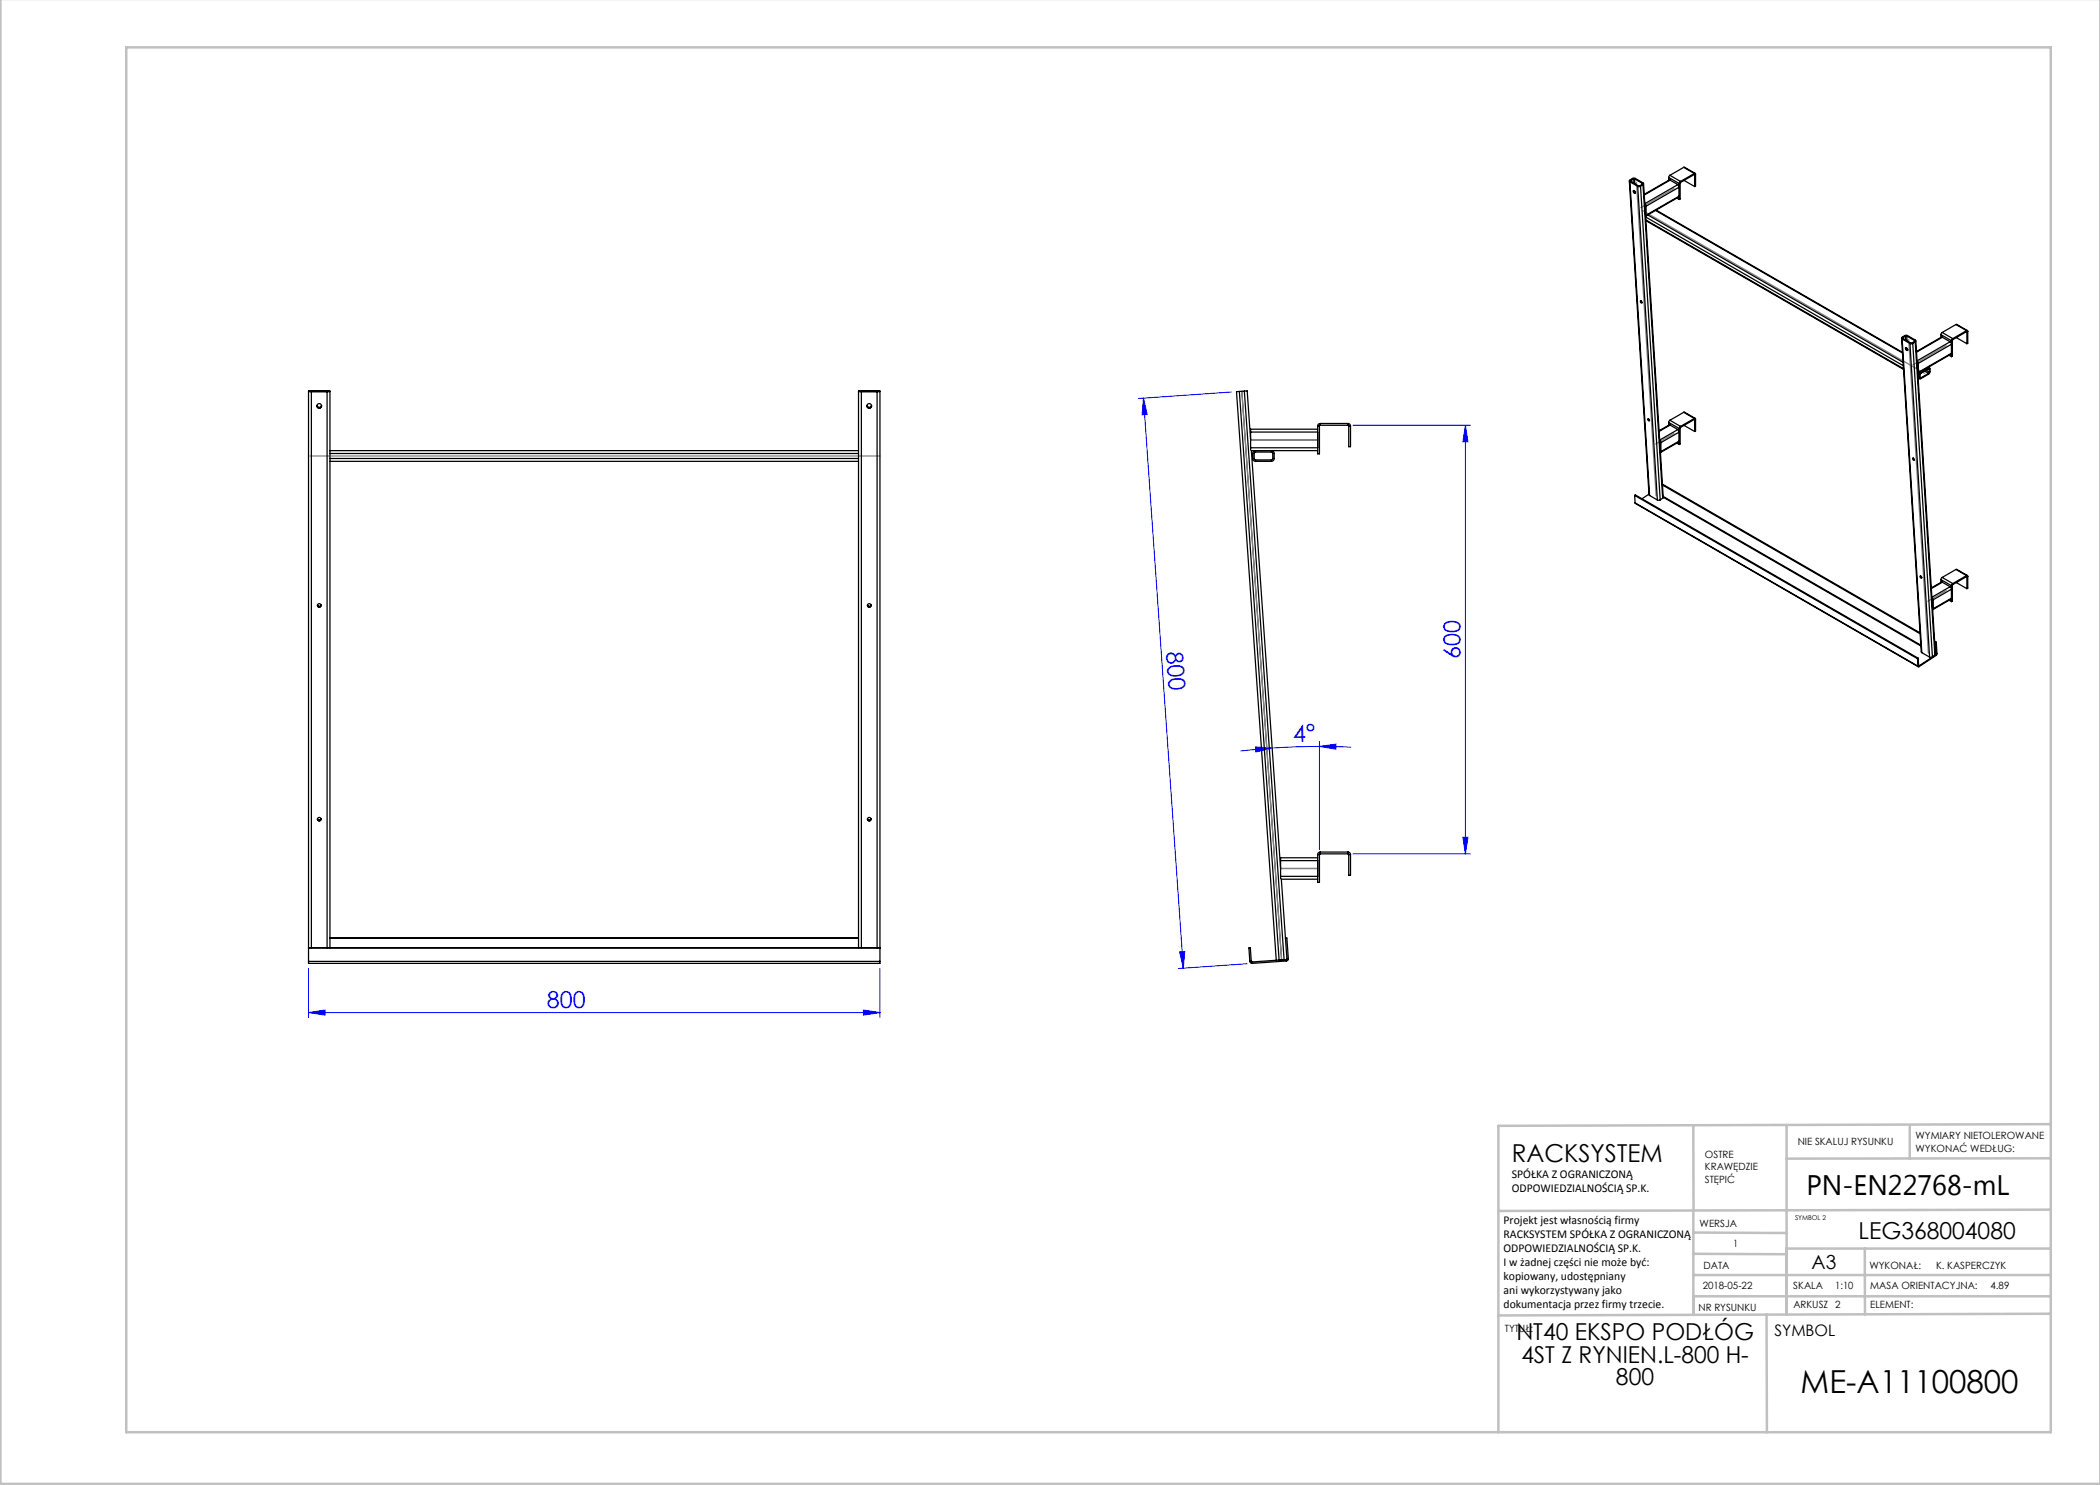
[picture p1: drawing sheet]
<svg xmlns="http://www.w3.org/2000/svg" width="420mm" height="297mm" viewBox="0 0 420 297" stroke-linecap="round" stroke-linejoin="round" font-family="sans-serif">
<g fill="none" stroke="#00f" stroke-width=".2">
<path d="M228.7 79.6l8 114M228.7 79.6l.7 3.3-1 .1zM246.3 78.4l-18.6 1.3M270.6 85.1h23.5M293.1 85.1v85.7M293.1 85.1l.5 3.3h-1zM251.1 149.4l3.3 .2-3.2 .8zM254.4 149.6l-6.3 .6M263.9 149.3l3.3-.5v1zM263.9 149.3l-9.5 .3M263.9 149.3l6.3 .1M263.9 148.3v21.6"/>
<path d="M270.6 170.8h23.5M292.6 167.5h1l-.5 3.3zM61.7 193.7v9.8M176 193.7v9.8M235.9 190.4l1-.1-.2 3.3zM249.4 192.7l-13.7 1M61.7 202.5l3.3-.5v1zM61.7 202.5h114.3M172.7 202l3.3 .5-3.3 .5z"/>
</g>
<g fill="none" stroke="#c0c0c0" stroke-width=".5">
<path d="M.1 -.1v296.9h419.9M25.2 9.5h385v276.9h-385zM338.7 225.2v16.9M357.3 225v37.9M382 225.4v6.3M410.1 224.8l-110.4 .4v61.2M410.1 231.7h-52.8M338.7 259.3h71.5M338.7 255h71.5M338.7 250.8l18.6 .1M338.7 246.5l18.6 .1M338.7 242.1v20.9"/>
<path d="M373 249.7v13.2M410.1 241.9l-110.4 .3M410.2 249.7h-52.9v13.2M353.3 262.9l.1 23.5M410.2 262.7l-110.5 .4"/>
</g>
<path d="M327.3 36.5l3.9 62.7M334.8 37.7l-6.6 3.8M328.5 42.1l56.4 32.6M248.4 78.3l7.9 113.7M381.7 67.9l4 62.7M389.2 69.1l-6.6 3.9M62 91.2h114M250.1 88h13.4M334.8 86.7l-3.7 2.1M389.2 118.1l-3.6 2.1M256.1 173.7h7.4" fill="none" stroke="#808080" stroke-width=".25"/>
<g fill="#00f">
<path d="M235.9 190.4l1-.1-.2 3.3zM228.7 79.6l.7 3.3-1 .1z"/>
<path d="M61.7 202.5l3.3-.5v1zM172.7 202l3.3 .5-3.3 .5z"/>
<path d="M263.9 149.3l3.3-.5v1zM251.1 149.4l3.3 .2-3.2 .8z"/>
<path d="M292.6 167.5h1l-.5 3.3zM293.1 85.1l.5 3.3h-1z"/>
</g>
<g fill="none" stroke="#000" stroke-width=".25">
<path d="M325.9 36.2l3.9 62.7 .1 .2M326 36.4l-.1-.3 .6-.4 .4-.1 1.7 1v.3M326 36.4l1.5 .9M326 36.4l3.9 62.7M326.1 36.1v.2l1.6 .9 .8-.4M326.1 36.1v.2M326.6 35.8l-.5 .3M326.6 35.8l.1 .8M326.6 38.2a.3 .3 0 0 1 .4 .1 .3 .3 0 0 1-.1 .4l-.2-.3zM326.8 38.1l.3 .5v-.2M326.9 35.8h-.3M326.9 35.8l1.6 .9"/>
<path d="M326.9 35.8l.1 1M327.5 37.3l4 62.7M328.1 37.2l-.6 .1M328.1 37.2l3.9 62.8M328.5 36.7v.1M328.6 36.9l-.5 .3M328.6 36.9l3.9 62.7M328.7 36.7l3.9 62.8M333.7 35.5l2.2 1.2M333.7 35.5v.6M334 35.1l-.3 .4M334 35.1l2.1 1.2"/>
<path d="M334 36h-.2l-5 2.9M334 36l1.6 .9M334 36l-5.1 3M335.4 39.6l.5 .3M335.6 36.9l-6.6 3.9 .2 .4M335.6 36.9l.3 .5-6.7 3.8M335.9 36.7v3.2M336 36.6l-.1 .1M336 36.6v3.2l-.1 .1M336.1 36.3l-.2 .4M336.1 36.5l-.1 .1M336.1 36.3v.2"/>
<path d="M336.7 33.5l2.3 1.2M336.7 33.5l-2.7 1.6M336.7 33.5l2.2 1.2M336.8 36.1l2.1 1.2M336.8 36.1h.1M338.9 34.7h.1l.1 .1M338.9 34.9h.1M338.9 34.7l-2.8 1.6M338.9 34.9l-2.8 1.6M338.9 34.7v.2M338.9 34.9v2.4M339.1 34.8l-.2 .1"/>
<path d="M339.1 34.8v2.4l-.2 .1M329 40.9l.1 .3M329.1 41.2v1.3M329.1 41.2h-.1M329.1 43.4l51.6 29.7M329.2 44l51.5 29.7M329.2 44.1l51.5 29.8M329.2 43l-.1 .2M329.2 43l6.7-3.8-.1 .2-6.7 3.8M329.2 41.2v1.8M329.5 43l51.1 29.5M331.1 42.1l49.4 28.5"/>
<path d="M331.2 42l49.3 28.5M61.7 78.3h4.3M62.3 78.2h-.6v114.1M62.3 78.2l-.3 .1h3.7l-.3-.1M62.3 78.2h3.1M62.3 78.2v111.4M65.4 78.2h.6v111.4M65.4 78.2v111.4M171.7 78.3h4.3M172.3 78.2h-.6v111.4M172.3 78.2l-.3 .1h3.7l-.3-.1M172.3 78.2h3.1"/>
<path d="M172.3 78.2v111.4M175.4 78.2h.6v114.1M175.4 78.2v111.4M247.9 78.3h-.6l8 113.8M247.9 78.3l7.9 113.7M248.9 78.2h.5l.7 9.8M248.9 78.2l-1 .1M248.9 78.2l7.9 113.7M328.1 60.2h.1a.21 .21 0 0 1 .2 .1 .21 .21 0 0 1-.1 .3zM328.2 60.2h.1M328.2 60.2l.2 .3M380.3 67.6l3.9 62.8 .2 .1"/>
<path d="M380.4 67.8v-.3l.6-.4h.4l1.7 .9-.1 .4M380.4 67.8l1.6 .9M380.4 67.8l4 62.7M380.6 67.5v.2l1.6 .9 .7-.3M380.6 67.5v.2M381.1 67.2l-.5 .3M381.1 67.2v.8M381.1 69.6a.3 .3 0 0 1 .4 .1 .3 .3 0 0 1-.1 .4l-.2-.2zM381.2 69.5l.3 .5M381.3 67.2h-.2M381.3 67.2l1.6 .9M381.3 67.2l.1 1"/>
<path d="M381.5 69.8v.2M382 68.7l3.9 62.7M382.6 68.7h-.6M382.6 68.7l3.9 62.7h-.6M382.9 68.1v.2M383 68.4l4 62.7 .1-.2M383 68.4l-.4 .3M383.2 68.2l3.9 62.7M383.4 72.2l.3 .5M383.4 72.4l.1 .2M383.5 72.6v1.4M383.5 72.6h-.1"/>
<path d="M383.6 74.8l.3 .2M383.6 75.4l.3 .2M383.6 75.6l.4 .2M383.7 74.5l-.1 .2M383.7 74.5l6.6-3.9-.1 .2-6.6 3.9M383.7 72.7v1.8M383.9 75v.6M384 74.4l.2 .1M384 75.5l.2 .1M384.2 74.5l-.3 .5M384.9 74.2l.8 .5M385.2 74.1l.7 .3"/>
<path d="M385.6 73.5l.1 .1M385.7 73.5l.2 .1M385.7 73.6l.3 .1v.7l-.2 .4-1.7 1-.2-.2M385.7 73.8l.2 .1M385.7 73.8l-1.6 .9-.1 .8M385.7 73.6l-1.5 .9M385.7 74.7l-1.5 .9M385.9 74.4l-.2 .3M385.9 73.9v.5M388.2 66.9v.6M388.2 66.9l2.1 1.2M388.4 66.5l-.2 .4"/>
<path d="M388.4 66.5l2.2 1.2M388.5 67.5l-.2-.1-5 2.9M388.5 67.5l1.5 .9M388.5 67.5l-5.2 2.9M389.8 71.1l.5 .2M390 68.4l.3 .4-6.6 3.9M390 68.4l-6.6 3.8M390.3 68.1v3.2M390.5 68v3.2l-.2 .1M390.5 68l-.2 .1M390.6 67.7l-.3 .4M390.6 67.9l-.1 .1"/>
<path d="M390.6 67.7v.2M391.2 64.9l2.3 1.2M391.2 64.9l-2.8 1.6M391.2 64.9l2.1 1.2M391.3 67.5l2.1 1.2M391.3 67.5h.1M393.3 66.1h.2l.1 .2M393.3 66.3l.1 .1M393.3 66.1v.2M393.3 66.3l-2.7 1.6M393.3 66.1l-2.7 1.6M393.4 66.4v2.3"/>
<path d="M393.6 66.3v2.3l-.2 .1M393.6 66.3l-.2 .1M63.4 81.2a.46 .46 0 0 0 .4 .4 .46 .46 0 0 0 .5-.4M63.4 81.1a.46 .46 0 0 0 .4 .4 .46 .46 0 0 0 .5-.4M66 92.3h105.7M66 90.1h105.7M66 91.7h105.7M66 90.7h105.7M173.4 81.2a.46 .46 0 0 0 .4 .4 .46 .46 0 0 0 .5-.4M173.4 81.1a.46 .46 0 0 0 .4 .4 .46 .46 0 0 0 .5-.4M250.1 89.6v.4M250.1 86.4h13.4"/>
<path d="M250.1 89.6h13.4M250.1 86.4v3.2M250.9 90.5l3.5-.1 .1 .2v1.2l-.2 .2h-3.3l-.2-.3zM251.1 90.1a.57 .57 0 0 0-.5 .6v1a.57 .57 0 0 0 .5 .6h3.2a.57 .57 0 0 0 .5-.6v-1a.57 .57 0 0 0-.5-.6M263.5 85.8h-13.4v.6M263.5 90.1h-13.2l5.8 83.6M263.5 85.2v5.6h.4v-5.6M263.5 85.2h.4M264 84.7l-.3 .1-.2 .4M264 85.1l-.1 .1M264 84.7v.4M264 85.1h5.6"/>
<path d="M264 84.7h5.6M269.6 84.7l.4 .1 .1 .4M269.6 85.1l.1 .1M269.6 84.7v.4M269.7 85.2v4.1h.4v-4.1M269.7 85.2h.4M326.9 99.1l.1 1.5M326.9 99.1l56.6 32.6M326.9 99.1l.2-.1 56.5 32.6M329.6 83.8a.21 .21 0 0 1 .3 .1 .21 .21 0 0 1-.2 .3zM329.7 83.8l.2 .3M329.8 98.8l-1.4 1"/>
<path d="M329.9 99.1l1.6 .9M331.9 88.1l.3 .4M331.9 88.2l.1 .2M332 100h-.5M332 88.4v1.4M332 88.4v.1M332.2 90.3l3.7-2.1-.1 .2-3.7 2.1zM332.2 88.5v1.8M332.5 96.8l51.5 29.8M332.5 97l51.5 29.8M332.5 99.6l-.5 .4M332.6 99.3l51.6 29.7"/>
<path d="M332.6 99.5l51.6 29.7M332.6 99.5l-.1 .1M333.7 84.5v.5M333.7 84.5l2.2 1.2M334 84.1l-.3 .4M334 84.1l2.1 1.2M334 85h-.2l-2 1.2M334 85l1.6 .9M334 85l-2.2 1.3M335.4 88.6l.5 .3M335.6 85.9l.3 .5-3.7 2.1M335.6 85.9l-3.7 2.1"/>
<path d="M335.9 85.7v3.2M336 85.6v3.2l-.1 .1M336 85.6l-.1 .1M336.1 85.3l-.2 .4M336.1 85.5l-.1 .1M336.1 85.3v.2M336.7 82.5l2.3 1.2M336.7 82.5l2.2 1.2M336.7 82.5l-2.7 1.6M336.8 85.1h.1M336.8 85.1l2.1 1.2M338.9 83.7h.1l.1 .1"/>
<path d="M338.9 83.9h.1M338.9 83.7v.2M338.9 83.7l-2.8 1.6M338.9 83.9l-2.8 1.6M338.9 83.9v2.4M339.1 83.8v2.4l-.2 .1M339.1 83.8l-.2 .1M382.6 91.6a.21 .21 0 0 1 .2 .2 .21 .21 0 0 1-.1 .2zM382.7 91.6l.2 .3M327 100.6l56.7 32.8M327 100.6l56.6 32.6M384 115.2h.1a.21 .21 0 0 1 .2 .2 .21 .21 0 0 1-.1 .2z"/>
<path d="M384.1 115.2h.1M384.1 115.2l.2 .3M386.4 119.5l.2 .5M386.4 119.7l.1 .2M386.5 119.9v1.3M386.5 119.9h-.1M386.6 120v1.8M388.2 115.9l2.1 1.2M388.2 115.9v.6M388.4 115.5l-.2 .4M388.4 115.5l2.2 1.2M388.5 116.4h-.2l-2 1.2"/>
<path d="M388.5 116.4l1.5 .9M388.5 116.4l-2.2 1.3M390 117.3l.3 .5-3.7 2.2M390 117.3l-3.6 2.1M390.3 117.1v3.2M390.5 117l-.2 .1M390.5 117v3.2l-.2 .1M390.6 116.7l-.3 .4M390.6 116.9l-.1 .1M390.6 116.7v.2M391.2 113.9l2.3 1.2M391.2 113.9l-2.8 1.6"/>
<path d="M391.2 113.9l2.1 1.2M391.3 116.5l2.1 1.2M391.3 116.5h.1M393.3 115.1h.2l.1 .2M393.3 115.3l.1 .1M393.3 115.1l-2.7 1.6M393.3 115.3l-2.7 1.6M393.3 115.1v.2M393.4 115.4v2.3M393.6 115.3l-.2 .1M393.6 115.3v2.3l-.2 .1M63.5 121.1a.36 .36 0 0 0 .3 .3 .36 .36 0 0 0 .4-.3"/>
<path d="M63.5 121a.36 .36 0 0 0 .3 .3 .36 .36 0 0 0 .4-.3M173.5 121.1a.36 .36 0 0 0 .3 .3 .36 .36 0 0 0 .4-.3M173.5 121a.36 .36 0 0 0 .3 .3 .36 .36 0 0 0 .4-.3M383.5 131.7l.1 1.5M383.6 133.2l.2 .1M383.6 131.6l-.1 .1M383.6 131.6l.1 1.5M383.7 133.1l.1 .1M383.7 133.1l-.1 .1M383.8 133.2v.1M384.4 130.5l1.5 .9M386.6 121.8l3.7-2.2-.1 .2-3.7 2.1z"/>
<path d="M386.9 128.3l.4 .1M386.9 128.4l.2 .1M387.1 130.7l.2 .1M387.1 130.9h.1M387.1 128.5l.2 2.3M387.2 130.9l-3.4 2.3M387.2 130.9v.2M387.2 131.1l-3.4 2.2M387.3 128.4l-.2 .1M387.3 128.4l.1 2.3M387.3 130.8l-.1 .1M387.4 130.7l-.2 .4"/>
<path d="M387.4 130.7l-.1 .1M389.8 120l.5 .3M63.5 163.8a.36 .36 0 0 0 .3 .4 .36 .36 0 0 0 .4-.4M63.5 163.8a.36 .36 0 0 0 .3 .3 .36 .36 0 0 0 .4-.3M173.5 163.8a.36 .36 0 0 0 .3 .4 .36 .36 0 0 0 .4-.4M173.5 163.8a.36 .36 0 0 0 .3 .3 .36 .36 0 0 0 .4-.3M256.1 175.3v.4M256.1 172.1h7.4M256.1 175.3h7.4M256.1 172.1v3.2M263.5 171.6h-7.4v.5M263.5 175.8h-7.2l.8 11.8"/>
<path d="M263.5 170.9v5.6h.4v-5.6M263.5 170.9h.4M264 170.4l-.3 .2-.2 .3M264 170.8l-.1 .1M264 170.4v.4M264 170.4h5.6M264 170.8h5.6M269.6 170.4l.4 .2 .1 .3M269.6 170.8l.1 .1M269.6 170.4v.4M269.7 170.9v4.2h.4v-4.2M269.7 170.9h.4"/>
<path d="M61.7 192.3v.4h114.3v-.4M61.7 189.6h114.3M61.7 192.3h114.3M66 187.6h105.7M250 192.3l.1 .3 .3 .1M250.3 192.3l.1 .1M250.3 192.3h-.3M250.3 192.3l-.2-2.7h-.3l.2 2.7M250.4 192.4v.3M257.1 187.6h.3l.3 4.1M257.1 187.6l.3 4.2M257.2 191.9l-6.8 .5"/>
<path d="M257.2 191.9l.1 .3M257.3 192.2l-6.9 .5M257.4 191.8l-.2 .1M257.7 191.7l-.1 .4-.3 .1M257.7 191.7l-.3 .1"/>
<circle cx="63.8" cy="81.2" r=".46"/>
<circle cx="173.8" cy="81.2" r=".46"/>
<circle cx="63.8" cy="121.1" r=".36"/>
<circle cx="173.8" cy="121.1" r=".36"/>
<circle cx="63.8" cy="163.8" r=".36"/>
<circle cx="173.8" cy="163.8" r=".36"/>
</g>
<text font-size="6.3" x="360.1" y="278.5">ME-A11100800</text>
<text font-size="5.6" x="361.3" y="239.1">PN-EN22768-mL</text>
<text font-size="4.9" x="302.4" y="232.4">RACKSYSTEM</text>
<g font-size="4.7" fill="#00f">
<text x="233.3" y="130.4" transform="rotate(86 233.3 130.4)">800</text>
<text x="292.1" y="131.8" transform="rotate(-90 292.1 131.8)">600</text>
<text x="258.7" y="148.4" transform="rotate(-1 258.7 148.4)">4°</text>
<text x="109.4" y="201.5">800</text>
</g>
<g font-size="4.7">
<text x="371.7" y="247.8">LEG368004080</text>
<text x="303.3" y="268.1">NT40 EKSPO PODŁÓG</text>
<text x="304.3" y="272.6">4ST Z RYNIEN.L-800 H-</text>
<text x="323.2" y="277.1">800</text>
</g>
<text font-size="3.9" x="362.3" y="253.8">A3</text>
<text font-size="3.2" x="354.9" y="267.2">SYMBOL</text>
<g font-size="2.4">
<text x="302.4" y="235.6">SPÓŁKA Z OGRANICZONĄ</text>
<text x="302.4" y="238.4">ODPOWIEDZIALNOŚCIĄ SP.K.</text>
<text x="300.7" y="244.7">Projekt jest własnością firmy</text>
<text x="300.7" y="247.5">RACKSYSTEM SPÓŁKA Z OGRANICZONĄ</text>
<text x="300.7" y="250.3">ODPOWIEDZIALNOŚCIĄ SP.K.</text>
<text x="300.7" y="253.1">I w żadnej części nie może być:</text>
<text x="300.7" y="256">kopiowany, udostępniany</text>
<text x="300.7" y="258.8">ani wykorzystywany jako</text>
<text x="300.7" y="261.6">dokumentacja przez firmy trzecie.</text>
</g>
<g font-size="2">
<text x="383.1" y="227.9">WYMIARY NIETOLEROWANE</text>
<text x="341" y="231.6">OSTRE</text>
<text x="359.5" y="228.9">NIE SKALUJ RYSUNKU</text>
<text x="383.1" y="230.4">WYKONAĆ WEDŁUG:</text>
<text x="341" y="234.1">KRAWĘDZIE</text>
<text x="341" y="236.6">STĘPIĆ</text>
<text x="339.9" y="245.4">WERSJA</text>
<text x="346.6" y="249.5">1</text>
<text x="340.5" y="257.7">2018-05-22</text>
<text x="340.7" y="253.8">DATA</text>
<text x="358.7" y="257.7">SKALA</text>
<text x="367" y="257.7">1:10</text>
<text x="373.9" y="253.8">WYKONAŁ:</text>
<text x="374.1" y="257.7">MASA ORIENTACYJNA:</text>
<text x="387.2" y="253.8">K. KASPERCZYK</text>
<text x="398.1" y="257.7">4.89</text>
<text x="339.7" y="262.3">NR RYSUNKU</text>
<text x="358.7" y="261.7">ARKUSZ 2</text>
<text x="374.1" y="261.7">ELEMENT:</text>
<text x="301" y="266.4">TYTUŁ:</text>
</g>
<text font-size="1.3" x="359" y="244">SYMBOL 2</text>
</svg>
